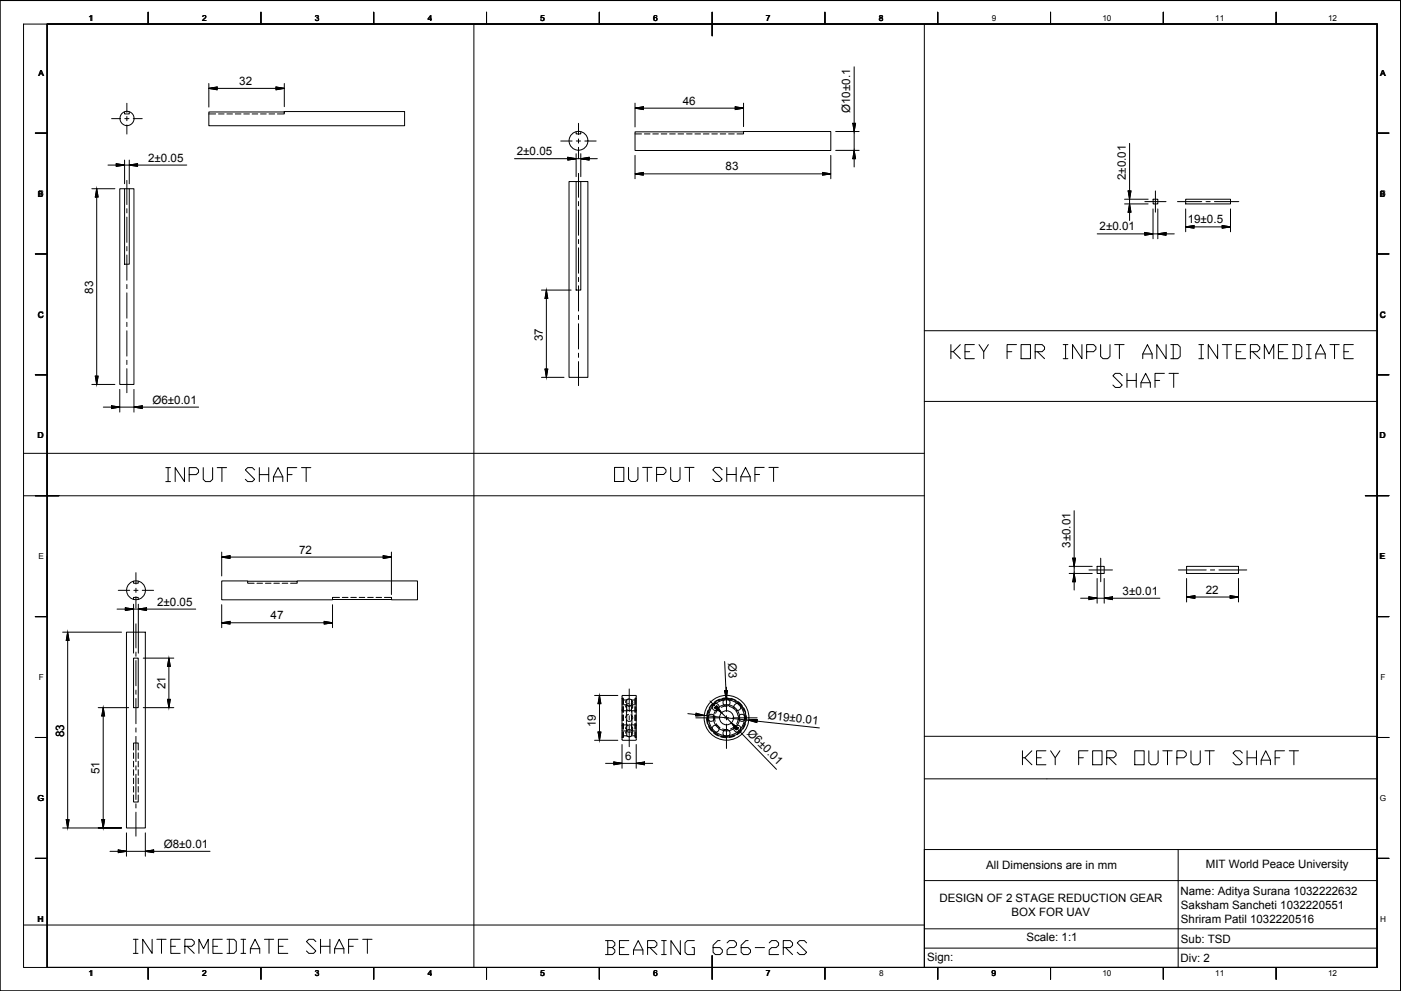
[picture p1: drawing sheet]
<svg xmlns="http://www.w3.org/2000/svg" width="594mm" height="420mm" viewBox="0 0 594 420" stroke-linecap="round" stroke-linejoin="round" font-family="sans-serif">
<!-- layer: BORDER -->
<g fill="none" stroke="#000" stroke-width=".42">
<path d="M20 10.2h564v400h-564zM62.8 5.2v5M110.7 5.2v5M158.5 5.2v5M206.3 5.2v5M254.2 5.2v5M302 5.2v10M349.8 5.2v5M397.7 5.2v5M445.5 5.2v5M493.3 5.2v5M541.1 5.2v5"/>
<path d="M15 56.4h5M584 56.4h5M15 107.7h5M584 107.7h5M15 158.9h5M584 158.9h5M15 210.2h10M579 210.2h10M15 261.4h5M584 261.4h5M15 312.7h5M584 312.7h5"/>
<path d="M15 363.9h5M584 363.9h5M62.8 410.2v5M110.7 410.2v5M158.5 410.2v5M206.3 410.2v5M254.2 410.2v5M302 405.2v10M349.8 410.2v5M397.7 410.2v5M445.5 410.2v5M493.3 410.2v5"/>
<path d="M541.1 410.2v5"/>
</g>
<!-- layer: PDF_BORDER -->
<g fill="none" stroke="#000" stroke-width=".42">
<path d="M20 10.2h563.9v400h-563.9zM62.8 5.2v5M110.6 5.2v5M158.5 5.2v5M206.3 5.2v5M254.1 5.2v5M302 5.2v10M349.8 5.2v5M397.6 5.2v5M445.5 5.2v5M493.3 5.2v5M541.1 5.2v5"/>
<path d="M15 56.4h5M583.9 56.4h5M15 107.7h5M583.9 107.7h5M15 158.9h5M583.9 158.9h5M15 210.2h10M579 210.2h9.9M15 261.4h5M583.9 261.4h5M15 312.7h5M583.9 312.7h5"/>
<path d="M15 363.9h5M583.9 363.9h5M62.8 410.2v5M110.6 410.2v5M158.5 410.2v5M206.3 410.2v5M254.1 410.2v5M302 405.2v10M349.8 410.2v5M397.6 410.2v5M445.5 410.2v5M493.3 410.2v5"/>
<path d="M541.1 410.2v5"/>
</g>
<!-- layer: 0 -->
<path d="M254.2 10.2h23.9M20 184.5v25.7M20 235.8v25.6M443.9 330.2h140M392 360.2h191.9v50h-191.9zM392 373.3h191.9M499.6 360.2v50M392 393.8h191.9M392 402h191.9" fill="none" stroke="#000" stroke-width=".42"/>
<!-- layer: PDF2_BORDER -->
<g fill="none" stroke="#000" stroke-width=".42">
<path d="M20 10.2h563.9v400h-563.9zM62.8 5.2v5M110.6 5.2v5M158.5 5.2v5M206.3 5.2v5M254.1 5.2v5M302 5.2v10M349.8 5.2v5M397.6 5.2v5M445.5 5.2v5M493.3 5.2v5M541.1 5.2v5"/>
<path d="M15 56.4h5M583.9 56.4h5M15 107.7h5M583.9 107.7h5M15 158.9h5M583.9 158.9h5M15 210.2h10M579 210.2h9.9M15 261.4h5M583.9 261.4h5M15 312.7h5M583.9 312.7h5"/>
<path d="M15 363.9h5M583.9 363.9h5M62.8 410.2v5M110.6 410.2v5M158.5 410.2v5M206.3 410.2v5M254.1 410.2v5M302 405.2v10M349.8 410.2v5M397.6 410.2v5M445.5 410.2v5M493.3 410.2v5"/>
<path d="M541.1 410.2v5"/>
</g>
<!-- layer: PDF3_BORDER -->
<g fill="none" stroke="#000" stroke-width=".42">
<path d="M20 10.2h563.9v400h-563.9zM62.8 5.2v5M110.6 5.2v5M158.5 5.2v5M206.3 5.2v5M254.1 5.2v5M302 5.2v10M349.8 5.2v5M397.6 5.2v5M445.5 5.2v5M493.3 5.2v5M541.1 5.2v5"/>
<path d="M15 56.4h5M583.9 56.4h5M15 107.7h5M583.9 107.7h5M15 158.9h5M583.9 158.9h5M15 210.2h10M579 210.2h9.9M15 261.4h5M583.9 261.4h5M15 312.7h5M583.9 312.7h5"/>
<path d="M15 363.9h5M583.9 363.9h5M62.8 410.2v5M110.6 410.2v5M158.5 410.2v5M206.3 410.2v5M254.1 410.2v5M302 405.2v10M349.8 410.2v5M397.6 410.2v5M445.5 410.2v5M493.3 410.2v5"/>
<path d="M541.1 410.2v5"/>
</g>
<!-- layer: PDF4_0 -->
<path d="M0 .2h593.9v420h-593.9z" fill="none" stroke="#000" stroke-width=".42"/>
<!-- layer: PDF5_0 -->
<g fill="none" stroke="#000" stroke-width=".42">
<path d="M0 .2h593.9v420h-593.9zM10 10.2h573.9v400h-573.9zM200.9 10.2v400M392 10.2v400M88.6 37.5l3.5-.6v1.2zM88.6 35.4v10M92.1 37.5h24.9M117 36.9l3.6 .6-3.6 .6zM120.6 35.4v9.8M362.2 28.3v24M47.3 50.3h3.8M52.8 47.5v.8h2v-.8"/>
<path d="M52.9 50.3h1.8M53.8 43.8v3.8M53.8 49.4v1.8M53.8 53v3.8M56.5 50.3h3.8M88.6 48.3h2.8M92.7 48.3h2.3M96.2 48.3h2.4M99.8 48.3h2.4M103.4 48.3h2.3M106.9 48.3h2.4M110.5 48.3h2.4"/>
<path d="M114.1 48.3h2.3M120.6 47.5l51-.2v6h-83v-5.8h32v.8h-3M237.8 59.8h4.8M244.3 55.9v.9h2v-.9M244.4 59.8h1.8M245.3 52.3v4.8M245.3 58.9v1.8M248 59.8h4.8M269.3 45.9l3.5-.6v1.2zM269.3 56.8h2.7M269.3 43.7v10.1M272.8 45.9h39"/>
<path d="M273.3 56.8h2.3M276.8 56.8h2.4M280.4 56.8h2.4M284 56.8h2.3M287.5 56.8h2.4M291.1 56.8h2.4M294.7 56.8h2.3M298.2 56.8h2.4M301.8 56.8h2.4M305.4 56.8h2.4M308.9 56.8h2.5M311.8 45.3l3.5 .6-3.5 .6z"/>
<path d="M315.3 55.9l37-.1v8h-83v-7.9h46v.9h-2.8M315.3 43.7v10M354.4 55.8h9.9M361.6 52.3h1.2l-.6 3.5zM362.2 55.8v8M45.8 70h3.5M49.3 69.4l3.5 .6-3.5 .5zM52.8 67.9v10M52.8 70h2M53.8 76.5v10.2M54.8 70l3.5-.6v1.1zM54.8 67.9v10"/>
<path d="M58.3 70h20.9M218.2 67.3h22.6M240.8 66.7l3.5 .6-3.5 .6zM244.3 77h2v46h-2zM244.3 77h-3v83h8v-83h-3M244.3 65.2v9.7M244.3 67.3h2M245.3 62.5v4.8M245.3 73.5v10.2M246.3 67.3l3.5-.6v1.2zM246.3 65.2v9.7M249.8 67.3h3.5"/>
<path d="M269.3 73.7l3.5-.6v1.2zM269.3 65.9v9.9M272.8 73.7h76M348.8 73.1l3.5 .6-3.5 .6zM352.3 65.9v9.9M354.4 63.8h9.9M362.2 63.8l.6 3.5h-1.2zM362.2 67.3v3.5M479 60.8v20.2M38.9 80h9.8M41 80l.6 3.5h-1.2zM41 83.5v76"/>
<path d="M52.8 80h2v32h-2zM52.8 80h-2v83h6v-83h-2M53.8 88.5v1.8M53.8 92v10.8M245.3 85.4v1.9M245.3 89v10.7M465.3 99.2h20.2M476.9 86.5h10M476.9 84.5h10M478.4 81h1.2l-.6 3.5zM479 86.5l.6 3.5h-1.2zM479 84.5v2"/>
<path d="M479 90v3.5M485.5 98.6l3.4 .6-3.4 .5zM485.5 85.5h8.9M488.9 88.6v12.6M488.9 99.2h2.1M489 84.5h2v2h-2zM489.9 81v9M491 99.2l3.4-.6v1.1zM491 88.6v12.6M494.4 99.2h3.5M499.3 85.5h10.3M502.8 84.5h19v2h-19z"/>
<path d="M502.8 96.2l3.5-.6v1.1zM502.8 88.6v9.7M506.3 96.2h12M511.4 85.5h1.8M515 85.5h10.3M518.3 95.6l3.5 .6-3.5 .5zM521.8 88.6v9.7M53.8 104.5v1.9M53.8 108.1v10.7M245.3 101.5v1.8M245.3 105.1v10.7M245.3 117.6v1.8"/>
<path d="M53.8 120.6v1.8M53.8 124.2v10.7M53.8 136.7v1.7M229.6 123h12.6M231.7 123l.6 3.5h-1.2zM231.7 126.5v30M245.3 121.2v10.7M245.3 133.7v1.8M245.3 137.3v10.7M40.4 159.5h1.2l-.6 3.5zM53.8 140.3v10.7M53.8 152.7v1.8"/>
<path d="M53.8 156.3v10.2M229.6 160h9.6M231.1 156.5h1.2l-.6 3.5zM245.3 149.7v1.8M245.3 153.3v10.2M392 140.2h191.9M403.2 146.1v6M404.2 149.1l3 3M407.2 146.1l-3 3h-1M409.2 149.1h2M413.2 146.1h-4v6h4M415.2 146.1l1.9 3v3"/>
<path d="M419.1 146.1l-2 3M427 149.1h2M431 146.1h-4v6M433 146.1h4v6h-4zM438.9 149.1h3l1-1v-1l-1-1h-3v6M439.9 149.1l3 3M450.8 146.1h2M450.8 152.1h2M451.8 146.1v6M458.8 146.1v6l-4-6v6M460.8 149.1h2.9l1-1v-1l-1-1h-2.9v6M466.7 146.1v5l1 1h2l1-1v-5"/>
<path d="M472.7 146.1h4M474.7 146.1v6M475.9 159.3l-1-1h-2l-1 1 4 3.9-1 1.1h-2l-1-1.1M477.9 158.3v6M481.8 158.3v6M484.6 152.1v-2l2-4 1.9 4v2M484.6 150.1h3.9M493.8 158.3h-4v6M494.5 146.1v6l-4-6v6M495.7 158.3h4M496.5 146.1h2.9l1 1v4l-1 1h-2.9M497.5 146.1v6"/>
<path d="M497.7 158.3v6M508.4 146.1h1.9M508.4 152.1h1.9M509.4 146.1v6M516.3 146.1v6l-4-6v6M518.3 146.1h3.9M520.3 146.1v6M524.2 149.1h2M528.2 146.1h-4v6h4M530.2 149.1h3l1-1v-1l-1-1h-3v6M531.2 149.1l3 3M536.1 152.1v-6l2 4 2-4v6"/>
<path d="M542.1 149.1h2M546.1 146.1h-4v6h4M548.1 146.1h2.9l1 1v4l-1 1h-2.9M549 146.1v6M554 146.1h2M554 152.1h2M555 146.1v6M558 152.1v-2l2-4 2 4v2M558 150.1h4M563.9 146.1h4M565.9 146.1v6M569.9 149.1h2"/>
<path d="M573.8 146.1h-3.9v6h3.9M38.9 163h9.8M43.8 172.6h3.5M47.3 172.1l3.5 .5-3.5 .6zM50.8 165.1v9.6M50.8 172.6h6M56.8 172.6l3.5-.5v1.1zM56.8 165.1v9.6M60.3 172.6h23.9M392 170.2h191.9M477.9 161.3h3.9M483.8 164.3v-2l2-4 2 4v2"/>
<path d="M483.8 162.3h4M489.8 161.3h2M10 192.2h382M70.3 198.3h2M71.3 198.3v5.9M78.2 198.3v5.9l-3.9-5.9v5.9M86.2 198.3v4.9l1 1h1.9l1.1-1v-4.9M92.1 198.3h4M94.1 198.3v5.9M108 199.2l-1-.9h-2l-1 .9 4 4-1 1h-2l-1-1M110 198.3v5.9M114 198.3v5.9"/>
<path d="M125.8 198.3h-3.9v5.9M127.8 198.3h4M129.8 198.3v5.9M260.6 198.2h3.9v5.9h-3.9zM266.5 198.2v5l1 .9h2l1-.9v-5M272.5 198.2h4M274.5 198.2v5.9M284.4 198.2v5l1 .9h1.9l1.1-.9v-5M290.4 198.2h3.9M292.3 198.2v5.9M306.2 199.2l-1-1h-2l-1 1 4 4-1 .9h-2l-1-.9M308.2 198.2v5.9"/>
<path d="M312.2 198.2v5.9M324.1 198.2h-4v5.9M326 198.2h4M328 198.2v5.9M10 210.2h382M70.3 204.2h2M80.2 201.2h3l1-1v-1l-1-.9h-3v5.9M110 201.2h4M115.9 204.2v-2l2-3.9 2 3.9v2M115.9 202.2h4M121.9 201.2h2M278.4 201.2h3l1-1v-1l-1-1h-3v5.9"/>
<path d="M308.2 201.2h4M314.1 204.1v-1.9l2-4 2 4v1.9M314.1 202.2h4M320.1 201.2h2M455.5 216.5v20.2M94 236.2l3.5-.6v1.2zM94 234.1v10.1M97.5 236.2h65M162.5 235.6l3.5 .6-3.5 .6zM166 234.1v18M454.9 236.7h1.1l-.5 3.4zM466.7 236.7v9.9"/>
<path d="M49.6 258.2h3.6M50.2 250.3h4.8M53.2 257.7l3.4 .5-3.4 .6zM56.6 254.2v-.9h2v.9M56.6 246.4v.9h2v-.9M56.6 256.2v20.7M56.6 258.2h2.1M56.8 250.3h1.7M57.6 242.8v4.8M57.6 249.4v1.8M57.6 253v4.8M58.7 258.2l3.4-.5v1.1z"/>
<path d="M58.7 256.2v20.7M60.3 250.3h4.8M62.1 258.2h20.9M94 256.4v9.7M105 246.4v.9h2.8M109 247.3h2.3M112.6 247.3h2.3M116.1 247.3h2.4M119.7 247.3h2.3M123.2 247.3h2.8v-.9l-32-.1v8l47-.1M126 246.4l51-.1v8l-36-.1v-.9h3M141 256.4v9.7"/>
<path d="M145.2 253.3h2.4M148.7 253.3h2.4M152.3 253.3h2.4M155.9 253.3h2.4M159.5 253.3h2.3M163 253.3h3v.9M453.4 243.1h9.7M453.4 240.1h9.7M455.5 243.1l.5 3.5h-1.1zM455.5 240.1v3M455.5 246.6v3.6M458.2 253.6h3.6"/>
<path d="M461.8 253l3.4 .6-3.4 .6zM461.8 241.6h9.9M465.2 240.1h3v3h-3zM465.2 245.2v10.5M465.2 253.6h3M468.2 253.6l3.5-.6v1.2zM468.2 245.2v10.5M471.7 253.6h20.1M499.7 241.6h11.8M503.2 240.1h22v3h-22zM503.2 253.1l3.5-.6v1.2zM503.2 245.2v10"/>
<path d="M506.7 253.1h15M513.3 241.6h1.7M516.9 241.6h11.8M521.7 252.5l3.5 .6-3.5 .6zM525.2 245.2v10M26.6 268h25M28.7 268l.6 3.5h-1.2zM28.7 271.5v76M53.6 268h8v83h-8zM56.6 279h2v21h-2zM57.6 264.5v10.2M57.6 276.5v1.8"/>
<path d="M60.7 279h13M71.6 279l.6 3.5h-1.2zM94 264l3.5-.5v1.1zM97.5 264h40M137.5 263.5l3.5 .5-3.5 .6zM57.6 280v10.8M57.6 292.6v1.8M57.6 296.1v10.7M71 296.5h1.2l-.6 3.5zM71.6 282.5v14M252.1 294.9h9.9M254.2 294.9l.6 3.4h-1.2z"/>
<path d="M254.2 298.3v12.1M263.8 296.1h.1M263.9 294.9l5.9 .1v18.7l-.3 .2h-5.4l-.3-.3zM263.9 299.6v2.4M264.2 299.6v2.4M264.2 296.1v2.3M264.4 299.6v2.4M264.4 296.8l-.4-.9-.1 2.5M265.8 299.6v2.4M265.8 296.8h-1.4v1.6M266.5 296.4a1.48 1.48 0 0 0-1.2 1.5M266.5 298.3a1.48 1.48 0 0 0-1.2 1.5"/>
<path d="M266.8 292.1v9.6M267.5 296.6a1.5 1.5 0 0 1 .7 1.8M267.5 299.1a1.47 1.47 0 0 1-1.9-.3v1.4M267.5 298.5a1.5 1.5 0 0 1 .7 1.8M267.8 299.6v2.4M267.8 296.8v1.6M268 298.8a1.51 1.51 0 0 1-2.4 0l-1.8 .1M269.2 299.6v2.4M269.2 296.8h-1.4a1.25 1.25 0 0 0-1.7-.3 1.25 1.25 0 0 0-.3 1.7v.2M269.4 299.6v2.4M269.4 296.1l-.2 2.3M269.7 299.6v2.4"/>
<path d="M269.7 296.1v2.3M269.8 296.1l-.4-.1v2.4M269.8 298.9l-1.8-.1v1.4M301.1 297.2l2.4 2.5M302.2 298.3l-1.5 1.9M303.6 297.7l-1.8 1.6M305.2 296.4l-2.1 1.1M306.9 296.5l-2.3 .6M307 298.9a1.5 1.5 0 0 1 0-2.1 1.5 1.5 0 0 1 2.1 0 1.5 1.5 0 0 1 0 2.1M307 298.9l1.3 .4 .8-.4M307.2 292.9l1.2-.1-.4 3.5zM307.3 280.5l.5 12.4"/>
<path d="M308 296.3v1.6M308 296.3l2.4 .4M308 299.3l-2.2 .6M308 291.3v10.4M308.6 296l-2.3 .1M309.2 299.5l2.1 1M309.8 296.1l2.2 .8M311.5 297.1l2 1.4M313 297.5l1.7 1.7M314.3 299.4l1.2 2.1M41.6 300h13M43.8 300l.6 3.5h-1.2z"/>
<path d="M43.8 303.5v44M56.6 318v-3h2v3M56.6 319.2v2.4M57.6 308.6v1.8M57.6 312.2v10.7M58.6 319.2v2.4M60.7 300h13M252.1 313.9h9.9M253.6 310.4h1.2l-.6 3.5zM263.8 312.6h.4M263.8 301l.2 .3h2.2M263.8 309.8l1.8 .1a1.54 1.54 0 0 1 2.4 0"/>
<path d="M263.8 315.6v10.1M263.9 310.3v2.3M263.9 306.8v2.3M263.9 303.2v2.3M264.2 310.3v2.3l.2-.6M264.2 306.8v2.3M264.2 303.2v2.3M264.4 310.3v1.7h1.4a1.55 1.55 0 0 0 2 0M264.4 306.8v2.3M264.4 303.2v2.3M265.6 311.8a1.55 1.55 0 0 0 1.9 .4M265.6 308.5v.4a1.2 1.2 0 0 0 .5 1.4 1.2 1.2 0 0 0 1.4 0"/>
<path d="M265.6 305.3a1.47 1.47 0 0 0 1.9 .4M265.6 300.7a1.47 1.47 0 0 0 1.9 .3M265.6 304.9v2.5M265.6 301.4v2.4M265.8 310.3v1.7M265.8 306.8v2.3M265.8 303.2v2.3M266.2 307.4h-2.2l-.2 .2M266.5 309.4a1.48 1.48 0 0 0-1.2 1.5M266.5 307.5a1.48 1.48 0 0 0-1.2 1.5M266.5 302.9a1.59 1.59 0 0 0-1.2 1.4M266.8 303.5v1.7"/>
<path d="M266.8 307v9.6M267.4 307.4h2.1l.3 .2M267.5 309.6a1.5 1.5 0 0 1 .7 1.8M267.5 307.6a1.5 1.5 0 0 1 .7 1.9M267.5 303.1a1.43 1.43 0 0 1 .7 1.8M267.8 310.3v1.7h1.4l.2 .6M267.8 306.8v2.3M267.8 303.2v2.3M268 308.5v1.4l1.8-.1M268 304.9v2.5M268 301.4v2.4M269.2 310.3v1.7"/>
<path d="M269.2 306.8v2.3M269.2 303.2v2.3M269.4 310.3v2.4l.3-.1M269.4 306.8v2.3M269.4 303.2v2.3M269.7 310.3l.1 2.3M269.7 306.8v2.3M269.7 303.2v2.3M269.8 301l-.2 .3h-2.2M269.8 315.6v10.1M291.7 302.6l3.4 .3M295.1 304.3h10.3"/>
<path d="M295.2 302.4l3.4 .9-3.5 .2zM298.6 303.3l18.9 2.1M299.6 304.6l.4 2.4M300.1 303.8l.2 2.3M300.2 301.2l-.5 2.3M300.5 308l1.3 2M300.6 307.3l1.2 2M301.1 300.4l-.8 2.2M302.6 310.2l2 1.3M302.6 310.8l2 1.2M303.1 300.1l.8-.8 2.1 2.9zM303.1 303.5l.2 2.3"/>
<path d="M303.7 306.8l1.6 1.7M304.8 300.5l-1.4 1.9M305.7 312l2.3 .3M305.7 312.5l2.3 .3M306 302.2l4.2 4.3M306.4 309l2.2 .3M307.2 304.3h1.7M308 303.5v1.7M308 307v10.3M310.2 306.5l2.8 2.1-.8 .8zM310.7 304.3h10.3M311.5 312l-2.3 .7"/>
<path d="M311.5 311.6l-2.3 .7M311.7 307.8l-1.9 1.2M312 301.3l1 2.2M312.6 309l16.7 17.2M313 304.6l-.6 2.2M314.3 309.3l-1.8 1.7M314.3 310l-1.8 1.5M315.4 300.2l.8 2.1M315.8 302.6l.2 2.4M315.8 306.2l-.9 2.2M316.1 307l-1.1 2.1M316.4 303.5l-.1 2.3"/>
<path d="M317.5 305.4l3.5-.3-.1 1.2zM321 305.7l26.5 2.9M392 312.2h191.9M433.6 318.3v5.9M437.5 318.3l-2.9 3h-1M443.5 318.3h-4v5.9h4M445.5 318.3l2 3v2.9M449.4 318.3l-1.9 3M461.4 318.3h-4v5.9M463.3 318.3h4v5.9h-4zM481.2 318.3h4v5.9h-4zM487.2 318.3v5l.9 .9h2l1-.9v-5"/>
<path d="M493.1 318.3h4M495.1 318.3v5.9M505 318.3v5l1 .9h2l1-.9v-5M510.9 318.3h4M512.9 318.3v5.9M526.8 319.3l-1-1h-1.9l-1.1 1 4 4-1 .9h-1.9l-1.1-.9M528.8 318.3v5.9M532.8 318.3v5.9M544.7 318.3h-4v5.9M546.7 318.3h3.9M548.7 318.3v5.9M56.6 337.1v2.9h2v-2.9"/>
<path d="M56.6 322.8v2.3M56.6 326.3v2.4M56.6 329.9v2.4M56.6 333.5v2.3M57.6 324.7v1.8M57.6 328.3v10.7M58.6 322.8v2.3M58.6 326.3v2.4M58.6 329.9v2.4M58.6 333.5v2.3M256.8 323.6h3.5M260.3 323.1l3.5 .5-3.5 .6z"/>
<path d="M263.8 323.6h6M269.8 323.6l3.5-.5v1.1zM273.3 323.6h3.5M392 330.2h51.9M434.6 321.3l2.9 2.9M439.5 321.3h2M457.4 321.3h2M469.3 321.3h2.9l1.1-1v-1l-1.1-1h-2.9v5.9M470.3 321.3l3 2.9M499 321.3h3l1-1v-1l-1-1h-3v5.9M528.8 321.3h4M534.8 324.2v-1.9l1.9-4 2 4v1.9"/>
<path d="M534.8 322.3h3.9M540.7 321.3h2M26.6 351h25h-10M28.1 347.5h1.2l-.6 3.5zM43.2 347.5h1.2l-.6 3.5zM53.6 353.1v9.9M57.6 340.8v1.8M57.6 344.3v10.2M61.6 353.1v9.9M46.6 360.9h3.6M50.2 360.4l3.4 .5-3.4 .6zM53.6 360.9h8"/>
<path d="M61.6 360.9l3.5-.5v1.1zM65.1 360.9h24M10 392.2h382M56.5 398.2h2M57.6 398.2v6M64.5 398.2v6l-4-6v6M66.5 398.2h3.9M68.5 398.2v6M76.4 398.2h-4v6h4M94.3 398.2h-4v6h4M96.3 398.2h2.9l1 1v4l-1 1h-2.9M97.2 398.2v6"/>
<path d="M102.2 398.2h2M103.2 398.2v6M112.1 398.2h4M114.1 398.2v6M122 398.2h-3.9v6h3.9M133.9 399.2l-.9-1h-2l-1 1 3.9 4-.9 1h-2l-1-1M135.9 398.2v6M139.9 398.2v6M151.8 398.2h-4v6M153.8 398.2h4M155.8 398.2v6M256.7 398.8h3l1 1v1l-1 1"/>
<path d="M257.7 398.8v5.9M266.6 398.8h-3.9v5.9h3.9M280.5 398.8h2M281.5 398.8v5.9M288.5 398.8v5.9l-4-5.9v5.9M294.4 398.8h-2.9l-1 1v3.9l1 1h2.9v-2.9h-1M305.3 398.8h-.9l-2 2v2.9l1 1h1.9l1-1v-.9l-1-1h-2.9M308.3 399.8l1-1h2l1 1v1l-1 1h-2l-1 1v1.9h4M317.2 398.8h-.9l-2 2v2.9l.9 1h2l1.1-1v-.9l-1.1-1h-2.9M326.2 399.8l1-1h1.9l1 1v1l-1 1h-1.9l-1 1v1.9h3.9M342 399.8l-.9-1h-2l-1 1 3.9 3.9-.9 1h-2l-1-1M56.5 404.2h2"/>
<path d="M72.4 401.2h2M78.4 401.2h3l1-1v-1l-1-1h-3v6M79.4 401.2l3 3M84.4 404.2v-6l1.9 4 2-4v6M90.3 401.2h2M102.2 404.2h2M106.2 404.2v-2l2-4 1.9 4v2M106.2 402.2h3.9M118.1 401.2h1.9M135.9 401.2h4M141.9 404.2v-2l1.9-4 2 4v2M141.9 402.2h3.9"/>
<path d="M147.8 401.2h2M257.7 401.8h2l1 1v.9l-1 1h-3M262.7 401.8h2M268.6 404.7v-1.9l2-4 2 4v1.9M268.6 402.8h4M274.6 401.8h3l.9-1v-1l-.9-1h-3v5.9M275.6 401.8l2.9 2.9M280.5 404.7h2M320.2 401.8h4M332.1 401.8h3l1-1v-1l-1-1h-3v5.9M333.1 401.8l3 2.9"/>
<circle cx="53.9" cy="50.2" r="3"/>
<circle cx="245.3" cy="59.7" r="4"/>
<circle cx="57.7" cy="250.3" r="4"/>
<circle cx="303.5" cy="299.7" r="1.5"/>
<circle cx="312.6" cy="299.7" r="1.5"/>
<circle cx="301.6" cy="304.3" r="1.5"/>
<circle cx="303.5" cy="309" r="1.49"/>
<circle cx="308" cy="310.8" r="1.49"/>
<circle cx="308.1" cy="304.3" r="7.6"/>
<circle cx="308.1" cy="304.3" r="9.5"/>
<circle cx="308.1" cy="304.3" r="5.6"/>
<circle cx="308.1" cy="304.3" r="2.98"/>
<circle cx="308.1" cy="304.3" r="8.3"/>
<circle cx="312.7" cy="308.9" r="1.49"/>
<circle cx="314.6" cy="304.3" r="1.49"/>
</g>
<g fill="#000" stroke="#000" stroke-width=".42">
<path d="M361.6 52.3h1.2l-.6 3.5zM362.2 63.8l.6 3.5h-1.2zM41 80l.6 3.5h-1.2zM478.4 81h1.2l-.6 3.5zM479 86.5l.6 3.5h-1.2zM231.7 123l.6 3.5h-1.2zM40.4 159.5h1.2l-.6 3.5zM231.1 156.5h1.2l-.6 3.5zM454.9 236.7h1.1l-.5 3.4zM455.5 243.1l.5 3.5h-1.1zM28.7 268l.6 3.5h-1.2zM71.6 279l.6 3.5h-1.2z"/>
<path d="M71 296.5h1.2l-.6 3.5zM254.2 294.9l.6 3.4h-1.2zM43.8 300l.6 3.5h-1.2zM253.6 310.4h1.2l-.6 3.5zM28.1 347.5h1.2l-.6 3.5zM43.2 347.5h1.2l-.6 3.5z"/>
<path d="M88.6 37.5l3.5-.6v.6zM88.6 37.5l3.5 .6v-.6z"/>
<path d="M117 36.9l3.6 .6h-3.6zM117 37.5v.6l3.6-.6z"/>
<path d="M269.3 45.9l3.5-.6v.6zM269.3 45.9l3.5 .6v-.6z"/>
<path d="M311.8 45.3l3.5 .6h-3.5zM311.8 45.9v.6l3.5-.6z"/>
<path d="M49.3 69.4l3.5 .6h-3.5zM49.3 70v.5l3.5-.5z"/>
<path d="M54.8 70l3.5-.6v.6zM54.8 70l3.5 .5v-.5z"/>
<path d="M240.8 66.7l3.5 .6h-3.5zM240.8 67.3v.6l3.5-.6z"/>
<path d="M246.3 67.3l3.5-.6v.6zM246.3 67.3l3.5 .6v-.6z"/>
<path d="M269.3 73.7l3.5-.6v.6zM269.3 73.7l3.5 .6v-.6z"/>
<path d="M348.8 73.1l3.5 .6h-3.5zM348.8 73.7v.6l3.5-.6z"/>
<path d="M485.5 98.6l3.4 .6h-3.4zM485.5 99.2v.5l3.4-.5z"/>
<path d="M491 99.2l3.4-.6v.6zM491 99.2l3.4 .5v-.5z"/>
<path d="M502.8 96.2l3.5-.6v.6zM502.8 96.2l3.5 .5v-.5z"/>
<path d="M518.3 95.6l3.5 .6h-3.5zM518.3 96.2v.5l3.5-.5z"/>
<path d="M47.3 172.1l3.5 .5h-3.5zM47.3 172.6v.6l3.5-.6z"/>
<path d="M56.8 172.6l3.5-.5v.5zM56.8 172.6l3.5 .6v-.6z"/>
<path d="M94 236.2l3.5-.6v.6zM94 236.2l3.5 .6v-.6z"/>
<path d="M162.5 235.6l3.5 .6h-3.5zM162.5 236.2v.6l3.5-.6z"/>
<path d="M53.2 257.7l3.4 .5h-3.4zM53.2 258.2v.6l3.4-.6z"/>
<path d="M58.7 258.2l3.4-.5v.5zM58.7 258.2l3.4 .6v-.6z"/>
<path d="M461.8 253l3.4 .6h-3.4zM461.8 253.6v.6l3.4-.6z"/>
<path d="M468.2 253.6l3.5-.6v.6zM468.2 253.6l3.5 .6v-.6z"/>
<path d="M503.2 253.1l3.5-.6v.6zM503.2 253.1l3.5 .6v-.6z"/>
<path d="M521.7 252.5l3.5 .6h-3.5zM521.7 253.1v.6l3.5-.6z"/>
<path d="M94 264l3.5-.5v.5zM94 264l3.5 .6v-.6z"/>
<path d="M137.5 263.5l3.5 .5h-3.5zM137.5 264v.6l3.5-.6z"/>
<path d="M303.9 299.3l.6 .8h-1.4zM303.1 300.1l2.9 2.1-1.5-2.1z"/>
<path d="M307.2 292.9l1.2-.1zM307.2 292.9l.8 3.4 .4-3.4z"/>
<path d="M295.2 302.4l3.4 .9h-3.5zM295.1 303.3v.2l3.5-.2z"/>
<path d="M310.2 306.5l2.8 2.1h-1.4zM311.6 308.6l.6 .8 .8-.8z"/>
<path d="M317.5 305.4l3.5-.3zM317.5 305.4l3.4 .9 .1-.9z"/>
<path d="M260.3 323.1l3.5 .5h-3.5zM260.3 323.6v.6l3.5-.6z"/>
<path d="M269.8 323.6l3.5-.5v.5zM269.8 323.6l3.5 .6v-.6z"/>
<path d="M50.2 360.4l3.4 .5h-3.4zM50.2 360.9v.6l3.4-.6z"/>
<path d="M61.6 360.9l3.5-.5v.5zM61.6 360.9l3.5 .6v-.6z"/>
</g>
<g font-size="4.9">
<text x="101.5" y="36">32</text>
<text x="289.5" y="44.3">46</text>
<text x="360.5" y="47.9" transform="rotate(-90 360.5 47.9)">Ø10±0.1</text>
<text x="219.1" y="65.8">2±0.05</text>
<text x="62.8" y="68.5">2±0.05</text>
<text x="307.7" y="72.2">83</text>
<text x="477.5" y="76.5" transform="rotate(-90 477.5 76.5)">2±0.01</text>
<text x="503.6" y="94.7">19±0.5</text>
<text x="466.2" y="97.6">2±0.01</text>
<text x="39.5" y="124.6" transform="rotate(-90 39.5 124.6)">83</text>
<text x="230.2" y="144.6" transform="rotate(-90 230.2 144.6)">37</text>
<text x="64.6" y="171.2">Ø6±0.01</text>
<text x="454" y="232.3" transform="rotate(-90 454 232.3)">3±0.01</text>
<text x="126.9" y="234.8">72</text>
<text x="511.2" y="251.7">22</text>
<text x="66.6" y="256.8">2±0.05</text>
<text x="476" y="252.2">3±0.01</text>
<text x="114.7" y="262.6">47</text>
<text x="308.8" y="281.2" transform="rotate(87 308.8 281.2)">Ø3</text>
<text x="70.2" y="292.2" transform="rotate(-90 70.2 292.2)">21</text>
<text x="325.4" y="304.8" transform="rotate(6 325.4 304.8)">Ø19±0.01</text>
<text x="252.7" y="308.3" transform="rotate(-90 252.7 308.3)">19</text>
<text x="316.6" y="311.1" transform="rotate(45 316.6 311.1)">Ø6±0.01</text>
<text x="27.2" y="312.6" transform="rotate(-90 27.2 312.6)">83</text>
<text x="265.1" y="322.1">6</text>
<text x="42.2" y="328.3" transform="rotate(-90 42.2 328.3)">51</text>
<text x="69.4" y="359.5">Ø8±0.01</text>
<text x="418.2" y="368.5">All Dimensions are in mm</text>
<text x="511.3" y="368">MIT World Peace University</text>
<text x="398.3" y="382.4">DESIGN OF 2 STAGE REDUCTION GEAR</text>
<text x="500.6" y="379.4">Name: Aditya Surana 1032222632</text>
<text x="428.9" y="388.3">BOX FOR UAV</text>
<text x="500.8" y="385.3">Saksham Sancheti 1032220551</text>
<text x="500.8" y="391.2">Shriram Patil 1032220516</text>
<text x="435.2" y="398.8">Scale: 1:1</text>
<text x="500.8" y="399.6">Sub: TSD</text>
<text x="393.1" y="407.3">Sign:</text>
<text x="500.6" y="407.8">Div: 2</text>
</g>
<g font-size="3.5">
<text x="37.5" y="9">11</text>
<text x="37.5" y="9">1</text>
<text x="85.7" y="9">2</text>
<text x="133.5" y="9">3</text>
<text x="181.4" y="9">4</text>
<text x="229.1" y="8.9">5</text>
<text x="277" y="9">6</text>
<text x="324.8" y="9">7</text>
<text x="372.6" y="9">8</text>
<text x="420.6" y="8.9">9</text>
<text x="467.5" y="8.9">10</text>
<text x="515.3" y="8.9">11</text>
<text x="563.1" y="8.9">12</text>
<text x="16.3" y="32.1">A</text>
<text x="585.3" y="32.1">A</text>
<text x="16.1" y="83.4">B</text>
<text x="585" y="83.4">B</text>
<text x="16.1" y="134.6">C</text>
<text x="585" y="134.6">C</text>
<text x="16" y="185.9">D</text>
<text x="585" y="185.9">D</text>
<text x="16.3" y="237">E</text>
<text x="585" y="237.1">E</text>
<text x="16.4" y="288.3">F</text>
<text x="585.4" y="288.3">F</text>
<text x="15.9" y="339.6">G</text>
<text x="585.1" y="339.5">G</text>
<text x="15.9" y="390.9">H</text>
<text x="585.2" y="390.8">H</text>
<text x="37.5" y="414">1</text>
<text x="37.5" y="414">11</text>
<text x="85.7" y="414">2</text>
<text x="133.5" y="413.9">3</text>
<text x="181.4" y="414">4</text>
<text x="229.1" y="413.9">5</text>
<text x="277" y="413.9">6</text>
<text x="324.8" y="414">7</text>
<text x="372.8" y="413.9">8</text>
<text x="420.4" y="413.9">9</text>
<text x="467.5" y="413.9">10</text>
<text x="515.3" y="413.9">11</text>
<text x="563.1" y="413.9">12</text>
</g>
</svg>
